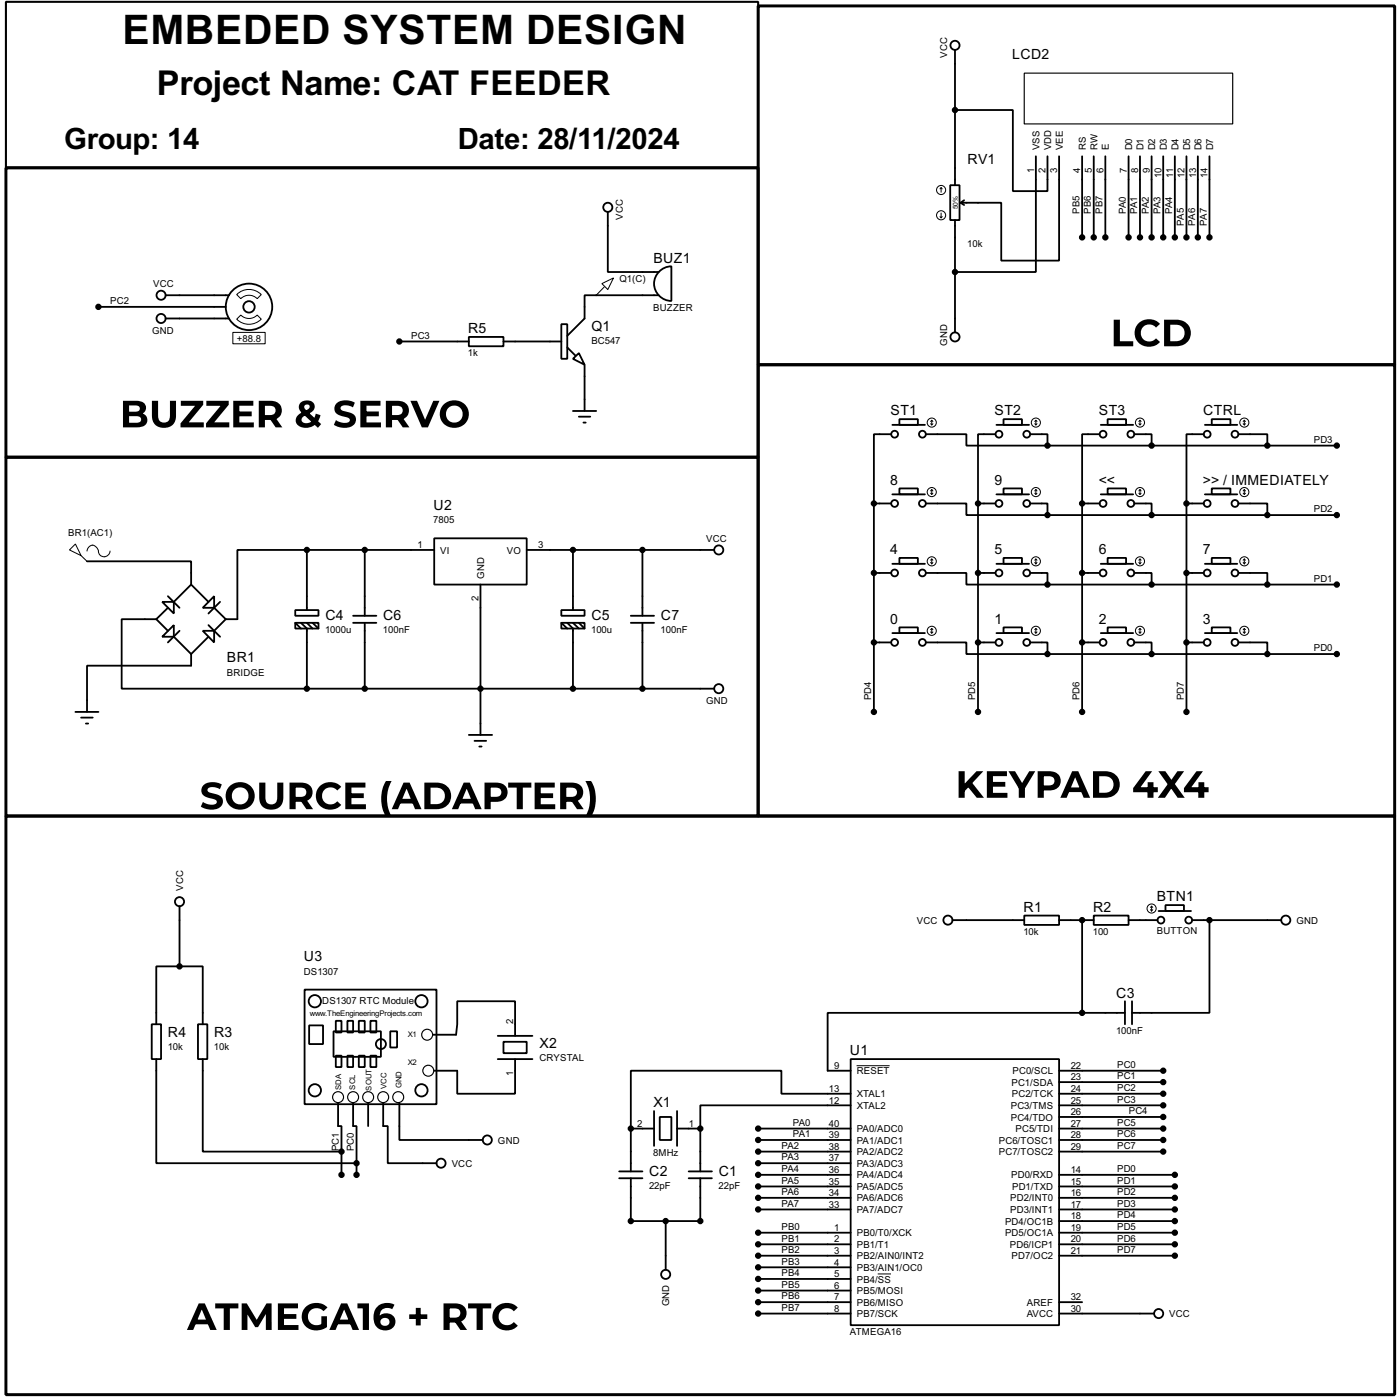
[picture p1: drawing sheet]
<svg xmlns="http://www.w3.org/2000/svg" width="307mm" height="307mm" viewBox="0 0 307 307" stroke-linecap="round" stroke-linejoin="round" font-family="sans-serif">
<g fill="none" stroke="#000" stroke-width=".4">
<path d="M209.6 11v29.7M209.6 24.2h12.7v17.8h7.6v-7.7M227.4 34.3v25.4h-17.8M232.5 34.3v22.9h-12.7v-12.7h-8.9M237.5 34.3v17.8M240.1 34.3v17.8M242.6 34.3v17.8M247.7 34.3v17.8M250.2 34.3v17.8M252.8 34.3v17.8M255.3 34.3v17.8M257.9 34.3v17.8"/>
<path d="M260.4 34.3v17.8M262.9 34.3v17.8M265.5 34.3v17.8M133.4 46.5v13.2h11.2M144.7 59.6a3.8 3.8 0 0 1 2.7-1.1v7.6a3.8 3.8 0 0 1-3.5-2.4 3.8 3.8 0 0 1 .8-4.1zM208.6 40.7h2v7.6h-2zM209.6 48.3v24.7M210.9 44.5l.7 .5M211.6 44l-.7 .5M21.6 67.4h28M36.4 64.8h13.9M36.4 69.9h13.9"/>
<path d="M87.7 75h15.2M102.9 74h7.6v2h-7.6zM110.5 75h12.7M123.2 71.2h1.3v7.6h-1.3zM124.5 76.3l1.8 1.7M125.8 78.8l1.3-1.3 1.2 2.6zM144.6 64.8h-16.3v5.1l-3.8 3.8M125.8 90.2h5.1M127.1 91.5h2.5M128.1 92.8h.5M128.3 80.1v10.1M195.6 95.3h-3.8v15.2"/>
<path d="M195.9 93.3h7.1M197.4 92h4.1v1.3h-4.1zM203.3 95.3h8.8v2.5h17.8M218.5 95.3h-3.8v15.2M218.7 93.3h7.2M220.3 92h4v1.3h-4zM226.1 95.3h3.8v2.5M229.9 97.8h63.5M241.4 95.3h-3.9v15.2M241.6 93.3h7.1M243.1 92h4.1v1.3h-4.1zM249 95.3h3.8v2.5"/>
<path d="M264.2 95.3h-3.8v15.2M264.5 93.3h7.1M266 92h4.1v1.3h-4.1zM271.8 95.3h6.4v2.5M95.3 118.2h20.3v10.1h-20.3zM191.8 110.5h3.8M191.8 110.5v45.8M195.9 108.5h7.1M197.4 107.2h4.1v1.3h-4.1zM203.3 110.5h8.8v2.6h17.8M214.7 110.5h3.8M214.7 110.5v45.8"/>
<path d="M218.7 108.5h7.2M220.3 107.2h4v1.3h-4zM226.1 110.5h3.8v2.6M229.9 113.1h63.5M237.5 110.5v45.8M237.5 110.5h3.9M241.6 108.5h7.1M243.1 107.2h4.1v1.3h-4.1zM249 110.5h3.8v2.6M260.4 110.5v45.8M260.4 110.5h3.8M264.5 108.5h7.1"/>
<path d="M266 107.2h4.1v1.3h-4.1zM271.8 110.5h6.4v2.6M19.1 123.2h22.9v5.1M34.3 135.9h-7.6v15.3h40.7M34.3 135.9l2.6 2.6M35.6 132.1h2.6v2.6zM35.6 139.8l2.6-2.6v2.6zM36.9 130.9l2.5 2.5M36.9 133.4l-2.6 2.5M38.2 139.8l3.8 3.8M39.4 138.5l-2.5 2.5M42 128.3l-3.8 3.8"/>
<path d="M42 128.3l3.8 3.8M44.5 138.5h2.5v2.5zM45.8 137.2l2.5 2.6M45.8 139.8l-3.8 3.8M47 130.9v2.5h-2.5zM47 133.4l2.6 2.5M48.3 132.1l-2.5 2.6M49.6 135.9l-2.6 2.6M64.8 133.9h5.1v1.3h-5.1zM64.8 136.7h5.1v1.3h-5.1zM64.8 136.7l1.3 1.3M66.1 136.7l1.3 1.3v13.2"/>
<path d="M67.4 120.7h-15.3v15.2h-2.5M67.4 120.7v13.2M67.4 120.7h27.9M67.4 136.7l1.2 1.3M68.6 136.7l1.3 1.3M77.5 136.7h5.1M77.5 135.2h5.1M80.1 120.7v14.5M80.1 136.7v14.5M105.5 128.3v33M115.6 120.7h41.2M123.2 133.9h5.1v1.3h-5.1z"/>
<path d="M123.2 136.7h5.1v1.3h-5.1zM123.2 136.7l1.3 1.3M124.5 136.7l1.3 1.3v13.2M125.8 120.7v13.2M125.8 136.7l1.3 1.3M127.1 136.7l1.2 1.3M138.5 136.7h5.1M138.5 135.2h5.1M141 120.7v14.5M141 136.7v14.5M191.8 125.8h3.8M195.9 123.8h7.1"/>
<path d="M195.9 139h7.1M197.4 122.5h4.1v1.3h-4.1zM197.4 137.7h4.1v1.3h-4.1zM203.3 125.8h8.8v2.5h17.8M214.7 125.8h3.8M218.7 123.8h7.2M218.7 139h7.2M220.3 122.5h4v1.3h-4zM220.3 137.7h4v1.3h-4zM226.1 125.8h3.8v2.5M229.9 128.3h63.5M237.5 125.8h3.9"/>
<path d="M241.6 123.8h7.1M241.6 139h7.1M243.1 122.5h4.1v1.3h-4.1zM243.1 137.7h4.1v1.3h-4.1zM249 125.8h3.8v2.5M260.4 125.8h3.8M264.5 123.8h7.1M264.5 139h7.1M266 122.5h4.1v1.3h-4.1zM266 137.7h4.1v1.3h-4.1zM271.8 125.8h6.4v2.5M16.6 156.3h5"/>
<path d="M17.8 157.5h2.6M18.9 158.8h.5M42 143.6v2.5h-22.9v10.2M67.4 151.2h89.4M191.8 141h3.8M203.3 141h8.8v2.6h17.8M214.7 141h3.8M226.1 141h3.8v2.6M229.9 143.6h63.5M237.5 141h3.9M249 141h3.8v2.6M260.4 141h3.8"/>
<path d="M271.8 141h6.4v2.6M102.9 161.3h5.1M104.2 162.6h2.5M105.2 163.9h.5M39.4 198.9v13.2M254.3 200h7.1M255.8 198.7h4.1v1.3h-4.1zM39.4 212.1h-5.1v12.7M39.4 212.1h5.1v12.7M66.9 217.2h28.9v25.2h-28.9zM209.1 202h15.7M224.8 201h7.7v2h-7.7z"/>
<path d="M232.5 202h7.6M237.5 202v20.3M240.1 201h7.6v2h-7.6zM246.9 219.8v5M247.7 202h6.4M248.5 219.8v5M261.7 202h19.5M265.5 202v20.3h-17M33.3 224.8h2.1v7.7h-2.1zM34.3 232.5v22.8h44M43.5 224.8h2v7.7h-2zM44.5 232.5v20.3h30.5"/>
<path d="M67.9 225.1h3v4.1h-3zM73.2 226.4h10.4v5.6h-10.4zM73.7 231.7h1.3v2.5h-1.3zM73.7 224.1h1.3v2.5h-1.3zM76.3 231.7h1.2v2.5h-1.2zM76.3 224.1h1.2v2.5h-1.2zM78.8 231.7h1.3v2.5h-1.3zM78.8 224.1h1.3v2.5h-1.3zM81.3 231.7h1.3v2.5h-1.3zM81.3 224.1h1.3v2.5h-1.3zM85.7 226.4h1.5v3.5h-1.5zM95.1 227.1h5l.3-2.3v-5h12.7v7.6"/>
<path d="M109.3 232.5h7.6M109.3 227.4h7.6M110.5 228.7h5.1v2.5h-5.1zM113.1 232.5v7.6h-12.7v-5.1h-5.1M186.7 232.5h45.8v58.4h-45.8zM232.5 235h22.8M232.5 237.5h22.8M237.5 222.3h-55.8v12.7h5M237.5 222.3h9.4M74.2 242.1v5.1h.8v5.6M75 252.8v5.1M77.5 242.1v5.1h.8v8.1"/>
<path d="M78.3 255.3v2.6M80.8 242.1v5.1M84.1 242.1v5.1h1v8.1h10.7M87.7 242.1v8.1h18.3M135.9 258.6h5.1M135.9 257.1h5.1M138.5 247.7h5.1M138.5 247.7v9.4M138.5 258.6v9.4h15.2v-9.4M143.6 243.9v7.6M144.8 245.2h2.6v5h-2.6zM148.6 247.7h5.1"/>
<path d="M148.6 243.9v7.6M151.2 258.6h5.1M151.2 257.1h5.1M153.7 247.7v9.4M166.4 247.7h20.3M166.4 250.2h20.3M166.4 252.8h20.3M166.4 255.3h20.3M166.4 257.9h20.3M186.7 240.1h-15.2v-5.1h-33v12.7M186.7 242.6h-33v5.1M232.5 240.1h22.8"/>
<path d="M232.5 242.6h22.8M232.5 245.2h22.8M232.5 247.7h22.8M232.5 250.2h22.8M232.5 252.8h22.8M232.5 257.9h25.4M146.1 268v10.7M166.4 270.6h20.3M166.4 273.1h20.3M166.4 278.2h20.3M166.4 260.4h20.3M166.4 262.9h20.3"/>
<path d="M166.4 265.5h20.3M166.4 275.6h20.3M232.5 270.6h25.4M232.5 273.1h25.4M232.5 260.4h25.4M232.5 262.9h25.4M232.5 265.5h25.4M232.5 268h25.4M232.5 275.6h25.4M166.4 280.7h20.3M166.4 283.3h20.3M166.4 285.8h20.3"/>
<path d="M166.4 288.3h20.3M232.5 285.8h5M232.5 288.3h20.8"/>
<circle cx="209.6" cy="10" r="1"/>
<circle cx="133.4" cy="45.5" r="1"/>
<circle cx="35.3" cy="69.9" r="1"/>
<circle cx="35.3" cy="64.8" r="1"/>
<circle cx="54.6" cy="67.4" r="5.1"/>
<circle cx="54.6" cy="67.4" r="1.25"/>
<circle cx="209.6" cy="74" r="1"/>
<circle cx="196.3" cy="95.3" r=".75"/>
<circle cx="202.4" cy="95.3" r=".75"/>
<circle cx="219.2" cy="95.3" r=".75"/>
<circle cx="225.3" cy="95.3" r=".75"/>
<circle cx="242.1" cy="95.3" r=".75"/>
<circle cx="248.2" cy="95.3" r=".75"/>
<circle cx="264.9" cy="95.3" r=".75"/>
<circle cx="271" cy="95.3" r=".75"/>
<circle cx="196.3" cy="110.5" r=".75"/>
<circle cx="202.4" cy="110.5" r=".75"/>
<circle cx="219.2" cy="110.5" r=".75"/>
<circle cx="225.3" cy="110.5" r=".75"/>
<circle cx="242.1" cy="110.5" r=".75"/>
<circle cx="248.2" cy="110.5" r=".75"/>
<circle cx="264.9" cy="110.5" r=".75"/>
<circle cx="271" cy="110.5" r=".75"/>
<circle cx="157.7" cy="120.7" r="1"/>
<circle cx="196.3" cy="125.8" r=".75"/>
<circle cx="202.4" cy="125.8" r=".75"/>
<circle cx="219.2" cy="125.8" r=".75"/>
<circle cx="225.3" cy="125.8" r=".75"/>
<circle cx="242.1" cy="125.8" r=".75"/>
<circle cx="248.2" cy="125.8" r=".75"/>
<circle cx="264.9" cy="125.8" r=".75"/>
<circle cx="271" cy="125.8" r=".75"/>
<circle cx="157.7" cy="151.2" r="1"/>
<circle cx="196.3" cy="141" r=".75"/>
<circle cx="202.4" cy="141" r=".75"/>
<circle cx="219.2" cy="141" r=".75"/>
<circle cx="225.3" cy="141" r=".75"/>
<circle cx="242.1" cy="141" r=".75"/>
<circle cx="248.2" cy="141" r=".75"/>
<circle cx="264.9" cy="141" r=".75"/>
<circle cx="271" cy="141" r=".75"/>
<circle cx="39.4" cy="197.9" r="1"/>
<circle cx="69.1" cy="219.8" r="1.35"/>
<circle cx="92.5" cy="219.8" r="1.35"/>
<circle cx="208" cy="202" r="1"/>
<circle cx="254.8" cy="202" r=".75"/>
<circle cx="260.9" cy="202" r=".75"/>
<circle cx="282.2" cy="202" r="1"/>
<circle cx="69.1" cy="239.3" r="1.35"/>
<circle cx="83.6" cy="229.2" r="1.1"/>
<circle cx="92.5" cy="239.3" r="1.35"/>
<circle cx="96.8" cy="255.3" r="1"/>
<circle cx="106.9" cy="250.2" r="1"/>
<circle cx="146.1" cy="279.7" r="1"/>
<circle cx="254.3" cy="288.3" r="1"/>
</g>
<circle cx="237.5" cy="202" r=".2" fill="#000"/>
<g fill="none" stroke="#000" stroke-width=".22">
<path d="M206.3 47.6l.3 .2M206.6 41.2l-.3 .3M206.6 41.2l.2 .3M206.6 41.2v1M206.6 46.8v1M206.8 47.6l-.2 .2M51.1 73h7.1v2.5h-7.1zM52 64.7a3.8 3.8 0 0 1 5.4 0l-.9 .9a2.54 2.54 0 0 0-3.6 0zM52.9 69.2a2.54 2.54 0 0 0 3.6 0l.9 .9a3.8 3.8 0 0 1-5.4 0zM132.1 62.3l2.6-1.3-1.3 2.6zM132.6 63l-1.7 1.8M204.3 93l.2 .3"/>
<path d="M204.5 92.3v1M204.5 92.3l-.2 .2M204.5 92.3l.3 .2M204.8 93l-.3 .3M227.1 93l.3 .3M227.4 92.3v1M227.4 92.3l-.3 .2M227.4 92.3l.2 .2M227.6 93l-.2 .3M250 93l.2 .3M250.2 92.3v1M250.2 92.3l-.2 .2"/>
<path d="M250.2 92.3l.3 .2M250.5 93l-.3 .3M272.9 93l.2 .3M273.1 92.3v1M273.1 92.3l-.2 .2M273.1 92.3l.3 .2M273.4 93l-.3 .3M204.3 108.3l.2 .2M204.5 107.5v1M204.5 107.5l-.2 .3M204.5 107.5l.3 .3M204.8 108.3l-.3 .2"/>
<path d="M227.1 108.3l.3 .2M227.4 107.5v1M227.4 107.5l-.3 .3M227.4 107.5l.2 .3M227.6 108.3l-.2 .2M250 108.3l.2 .2M250.2 107.5v1M250.2 107.5l-.2 .3M250.2 107.5l.3 .3M250.5 108.3l-.3 .2M272.9 108.3l.2 .2M273.1 107.5v1"/>
<path d="M273.1 107.5l-.2 .3M273.1 107.5l.3 .3M273.4 108.3l-.3 .2M15.3 120.7l1.3-1.3 1.2 2.6zM17.8 122l1.3 1.2M19.1 121a1.23 1.23 0 0 1 1.1-1.3 1.23 1.23 0 0 1 1.3 .9 1.33 1.33 0 0 0 1.2 1.6 1.33 1.33 0 0 0 1.5-1.2M204.3 123.5l.2 .3M204.3 138.7l.2 .3M204.5 122.7v1.1M204.5 138v1M204.5 122.7l-.2 .3M204.5 122.7l.3 .3"/>
<path d="M204.5 138l-.2 .2M204.5 138l.3 .2M204.8 138.7l-.3 .3M204.8 123.5l-.3 .3M227.1 123.5l.3 .3M227.1 138.7l.3 .3M227.4 122.7v1.1M227.4 138v1M227.4 122.7l-.3 .3M227.4 122.7l.2 .3M227.4 138l-.3 .2M227.4 138l.2 .2"/>
<path d="M227.6 123.5l-.2 .3M227.6 138.7l-.2 .3M250 123.5l.2 .3M250 138.7l.2 .3M250.2 122.7v1.1M250.2 138v1M250.2 122.7l-.2 .3M250.2 122.7l.3 .3M250.2 138l-.2 .2M250.2 138l.3 .2M250.5 123.5l-.3 .3M250.5 138.7l-.3 .3"/>
<path d="M272.9 123.5l.2 .3M272.9 138.7l.2 .3M273.1 122.7v1.1M273.1 138v1M273.1 122.7l-.2 .3M273.1 122.7l.3 .3M273.1 138l-.2 .2M273.1 138l.3 .2M273.4 123.5l-.3 .3M273.4 138.7l-.3 .3M252.5 199.7l.3 .3M252.8 198.9v1.1"/>
<path d="M252.8 198.9l.2 .3M252.8 198.9l-.3 .3M253 199.7l-.2 .3M188 233.9h7.3M192.7 279.6h2.9"/>
<circle cx="206.5" cy="41.7" r="1"/>
<circle cx="206.5" cy="47.3" r="1"/>
<circle cx="204.5" cy="92.8" r="1"/>
<circle cx="227.3" cy="92.8" r="1"/>
<circle cx="250.2" cy="92.8" r="1"/>
<circle cx="273.1" cy="92.8" r="1"/>
<circle cx="204.5" cy="108" r="1"/>
<circle cx="227.3" cy="108" r="1"/>
<circle cx="250.2" cy="108" r="1"/>
<circle cx="273.1" cy="108" r="1"/>
<circle cx="204.5" cy="123.2" r="1"/>
<circle cx="204.5" cy="138.5" r="1"/>
<circle cx="227.3" cy="123.2" r="1"/>
<circle cx="227.3" cy="138.5" r="1"/>
<circle cx="250.2" cy="138.5" r="1"/>
<circle cx="250.2" cy="123.2" r="1"/>
<circle cx="273.1" cy="138.5" r="1"/>
<circle cx="273.1" cy="123.2" r="1"/>
<circle cx="252.7" cy="199.4" r="1"/>
</g>
<g fill="#000" stroke="#000" stroke-width=".4">
<circle cx="209.6" cy="24.2" r=".5"/>
<circle cx="209.6" cy="59.7" r=".5"/>
<circle cx="237.5" cy="52.1" r=".5"/>
<circle cx="240" cy="52.1" r=".5"/>
<circle cx="242.6" cy="52.1" r=".5"/>
<circle cx="247.7" cy="52.1" r=".5"/>
<circle cx="250.2" cy="52.1" r=".5"/>
<circle cx="252.7" cy="52.1" r=".5"/>
<circle cx="255.3" cy="52.1" r=".5"/>
<circle cx="257.8" cy="52.1" r=".5"/>
<circle cx="260.4" cy="52.1" r=".5"/>
<circle cx="262.9" cy="52.1" r=".5"/>
<circle cx="265.4" cy="52.1" r=".5"/>
<circle cx="21.6" cy="67.4" r=".5"/>
<circle cx="87.6" cy="75" r=".5"/>
<circle cx="229.9" cy="97.8" r=".5"/>
<circle cx="252.7" cy="97.8" r=".5"/>
<circle cx="278.1" cy="97.8" r=".5"/>
<circle cx="293.4" cy="97.8" r=".5"/>
<circle cx="191.8" cy="110.5" r=".5"/>
<circle cx="214.6" cy="110.5" r=".5"/>
<circle cx="229.9" cy="113.1" r=".5"/>
<circle cx="237.5" cy="110.5" r=".5"/>
<circle cx="252.7" cy="113.1" r=".5"/>
<circle cx="260.4" cy="110.5" r=".5"/>
<circle cx="278.1" cy="113.1" r=".5"/>
<circle cx="293.4" cy="113.1" r=".5"/>
<circle cx="67.3" cy="120.7" r=".5"/>
<circle cx="80" cy="120.7" r=".5"/>
<circle cx="125.7" cy="120.7" r=".5"/>
<circle cx="141" cy="120.7" r=".5"/>
<circle cx="191.8" cy="125.8" r=".5"/>
<circle cx="214.6" cy="125.8" r=".5"/>
<circle cx="229.9" cy="128.3" r=".5"/>
<circle cx="237.5" cy="125.8" r=".5"/>
<circle cx="252.7" cy="128.3" r=".5"/>
<circle cx="260.4" cy="125.8" r=".5"/>
<circle cx="278.1" cy="128.3" r=".5"/>
<circle cx="293.4" cy="128.3" r=".5"/>
<circle cx="67.3" cy="151.2" r=".5"/>
<circle cx="80" cy="151.2" r=".5"/>
<circle cx="105.4" cy="151.2" r=".5"/>
<circle cx="125.7" cy="151.2" r=".5"/>
<circle cx="141" cy="151.2" r=".5"/>
<circle cx="191.8" cy="156.3" r=".5"/>
<circle cx="191.8" cy="141" r=".5"/>
<circle cx="214.6" cy="141" r=".5"/>
<circle cx="214.6" cy="156.3" r=".5"/>
<circle cx="229.9" cy="143.6" r=".5"/>
<circle cx="237.5" cy="141" r=".5"/>
<circle cx="237.5" cy="156.3" r=".5"/>
<circle cx="252.7" cy="143.6" r=".5"/>
<circle cx="260.4" cy="141" r=".5"/>
<circle cx="260.4" cy="156.3" r=".5"/>
<circle cx="278.1" cy="143.6" r=".5"/>
<circle cx="293.4" cy="143.6" r=".5"/>
<circle cx="39.4" cy="212.1" r=".5"/>
<circle cx="237.5" cy="202" r=".5"/>
<circle cx="265.4" cy="202" r=".5"/>
<circle cx="237.5" cy="222.3" r=".5"/>
<circle cx="255.3" cy="237.5" r=".5"/>
<circle cx="255.3" cy="235" r=".5"/>
<circle cx="74.9" cy="257.9" r=".5"/>
<circle cx="74.9" cy="252.8" r=".5"/>
<circle cx="78.2" cy="255.3" r=".5"/>
<circle cx="78.2" cy="257.9" r=".5"/>
<circle cx="138.4" cy="247.7" r=".5"/>
<circle cx="153.7" cy="247.7" r=".5"/>
<circle cx="166.4" cy="252.8" r=".5"/>
<circle cx="166.4" cy="247.7" r=".5"/>
<circle cx="166.4" cy="250.2" r=".5"/>
<circle cx="166.4" cy="257.9" r=".5"/>
<circle cx="166.4" cy="255.3" r=".5"/>
<circle cx="255.3" cy="240.1" r=".5"/>
<circle cx="255.3" cy="242.6" r=".5"/>
<circle cx="255.3" cy="247.7" r=".5"/>
<circle cx="255.3" cy="252.8" r=".5"/>
<circle cx="255.3" cy="245.2" r=".5"/>
<circle cx="255.3" cy="250.2" r=".5"/>
<circle cx="257.8" cy="257.9" r=".5"/>
<circle cx="138.4" cy="268" r=".5"/>
<circle cx="146.1" cy="268" r=".5"/>
<circle cx="153.7" cy="268" r=".5"/>
<circle cx="166.4" cy="278.2" r=".5"/>
<circle cx="166.4" cy="265.5" r=".5"/>
<circle cx="166.4" cy="260.4" r=".5"/>
<circle cx="166.4" cy="262.9" r=".5"/>
<circle cx="166.4" cy="273.1" r=".5"/>
<circle cx="166.4" cy="270.6" r=".5"/>
<circle cx="166.4" cy="275.6" r=".5"/>
<circle cx="257.8" cy="260.4" r=".5"/>
<circle cx="257.8" cy="265.5" r=".5"/>
<circle cx="257.8" cy="273.1" r=".5"/>
<circle cx="257.8" cy="275.6" r=".5"/>
<circle cx="257.8" cy="270.6" r=".5"/>
<circle cx="257.8" cy="268" r=".5"/>
<circle cx="257.8" cy="262.9" r=".5"/>
<circle cx="166.4" cy="280.7" r=".5"/>
<circle cx="166.4" cy="285.8" r=".5"/>
<circle cx="166.4" cy="283.3" r=".5"/>
<circle cx="166.4" cy="288.3" r=".5"/>
</g>
<g fill="none" stroke="#000" stroke-width=".25">
<path d="M224.8 16.1h45.8v11.1h-45.8z"/>
<circle cx="93.7" cy="227.1" r="1.2"/>
<circle cx="94" cy="235" r="1.2"/>
<circle cx="74.2" cy="240.8" r="1.2"/>
<circle cx="77.5" cy="240.8" r="1.2"/>
<circle cx="80.8" cy="240.8" r="1.2"/>
<circle cx="84.1" cy="240.8" r="1.2"/>
<circle cx="87.4" cy="240.8" r="1.2"/>
</g>
<path d="M166.4 1.3h139.7v78.8h-139.7zM1.3 36.9h165.1v63.5h-165.1zM166.4 80.1h139.7v99h-139.7zM1.3 100.4h165.1v78.7h-165.1zM1.3 179.1h304.8v127h-304.8z" fill="none" stroke="#000" stroke-width=".65"/>
<path d="M1.3 .4h165.1v36.4h-165.1z" fill="none" stroke="#000" stroke-width=".45"/>
<g font-size="11.5">
<text x="243.8" y="76">LCD</text>
<text x="26.3" y="93.8">BUZZER &amp; SERVO</text>
<text x="43.9" y="177.6">SOURCE (ADAPTER)</text>
<text x="209.7" y="175.1">KEYPAD 4X4</text>
<text x="41.1" y="291.9">ATMEGA16 + RTC</text>
</g>
<text font-size="10" x="26.9" y="9.5">EMBEDED SYSTEM DESIGN</text>
<text font-size="8.4" x="34.4" y="20.8">Project Name: CAT FEEDER</text>
<g font-size="7.2">
<text x="14.1" y="32.6">Group: 14</text>
<text x="100.5" y="32.6">Date: 28/11/2024</text>
</g>
<g font-size="3.5">
<text x="222.2" y="12.9">LCD2</text>
<text x="212.4" y="36">RV1</text>
<text x="143.4" y="57.7">BUZ1</text>
<text x="102.8" y="73.2">R5</text>
<text x="129.8" y="72.6">Q1</text>
<text x="195.5" y="91.1">ST1</text>
<text x="218.3" y="91.1">ST2</text>
<text x="241.2" y="91.1">ST3</text>
<text x="264.1" y="91.1">CTRL</text>
<text x="195.4" y="106.4">8</text>
<text x="218.3" y="106.4">9</text>
<text x="241.2" y="106.4">&lt;&lt;</text>
<text x="264" y="106.4">&gt;&gt; / IMMEDIATELY</text>
<text x="95.2" y="112">U2</text>
<text x="195.4" y="121.7">4</text>
<text x="218.3" y="121.7">5</text>
<text x="241.2" y="121.7">6</text>
<text x="264" y="121.7">7</text>
<text x="71.4" y="136.1">C4</text>
<text x="84.1" y="136.1">C6</text>
<text x="129.8" y="136.1">C5</text>
<text x="145.1" y="136.1">C7</text>
<text x="195.4" y="136.9">0</text>
<text x="218.3" y="136.9">1</text>
<text x="241.2" y="136.9">2</text>
<text x="264" y="136.9">3</text>
<text x="49.8" y="145.3">BR1</text>
<text x="253.9" y="197.9">BTN1</text>
<text x="224.7" y="200.2">R1</text>
<text x="239.9" y="200.2">R2</text>
<text x="66.7" y="211">U3</text>
<text x="245" y="219">C3</text>
<text x="36.9" y="227.5">R4</text>
<text x="47" y="227.5">R3</text>
<text x="118.4" y="230.1">X2</text>
<text x="186.6" y="231.7">U1</text>
<text x="143.4" y="243.1">X1</text>
<text x="142.5" y="258">C2</text>
<text x="157.8" y="258">C1</text>
</g>
<g font-size="2.4">
<text x="207.8" y="12.7" transform="rotate(-90 207.8 12.7)">VCC</text>
<text x="228.2" y="33" transform="rotate(-90 228.2 33)">VSS</text>
<text x="230.7" y="33" transform="rotate(-90 230.7 33)">VDD</text>
<text x="233.3" y="33" transform="rotate(-90 233.3 33)">VEE</text>
<text x="238.3" y="33" transform="rotate(-90 238.3 33)">RS</text>
<text x="240.9" y="33" transform="rotate(-90 240.9 33)">RW</text>
<text x="243.4" y="33" transform="rotate(-90 243.4 33)">E</text>
<text x="248.5" y="33" transform="rotate(-90 248.5 33)">D0</text>
<text x="251" y="33" transform="rotate(-90 251 33)">D1</text>
<text x="253.6" y="33" transform="rotate(-90 253.6 33)">D2</text>
<text x="256.1" y="33" transform="rotate(-90 256.1 33)">D3</text>
<text x="258.7" y="33" transform="rotate(-90 258.7 33)">D4</text>
<text x="261.2" y="33" transform="rotate(-90 261.2 33)">D5</text>
<text x="263.7" y="33" transform="rotate(-90 263.7 33)">D6</text>
<text x="266.3" y="33" transform="rotate(-90 266.3 33)">D7</text>
<text x="227" y="38" transform="rotate(-90 227 38)">1</text>
<text x="229.5" y="38" transform="rotate(-90 229.5 38)">2</text>
<text x="232.1" y="38" transform="rotate(-90 232.1 38)">3</text>
<text x="237.1" y="38" transform="rotate(-90 237.1 38)">4</text>
<text x="239.7" y="38" transform="rotate(-90 239.7 38)">5</text>
<text x="242.2" y="38" transform="rotate(-90 242.2 38)">6</text>
<text x="247.3" y="38" transform="rotate(-90 247.3 38)">7</text>
<text x="249.8" y="38" transform="rotate(-90 249.8 38)">8</text>
<text x="252.4" y="38" transform="rotate(-90 252.4 38)">9</text>
<text x="254.9" y="39.2" transform="rotate(-90 254.9 39.2)">10</text>
<text x="257.5" y="39" transform="rotate(-90 257.5 39)">11</text>
<text x="260" y="39.2" transform="rotate(-90 260 39.2)">12</text>
<text x="262.5" y="39.2" transform="rotate(-90 262.5 39.2)">13</text>
<text x="265.1" y="39.2" transform="rotate(-90 265.1 39.2)">14</text>
<text x="236.9" y="47" transform="rotate(-90 236.9 47)">PB5</text>
<text x="239.5" y="47" transform="rotate(-90 239.5 47)">PB6</text>
<text x="242" y="47" transform="rotate(-90 242 47)">PB7</text>
<text x="247.1" y="47" transform="rotate(-90 247.1 47)">PA0</text>
<text x="249.6" y="47" transform="rotate(-90 249.6 47)">PA1</text>
<text x="252.2" y="47" transform="rotate(-90 252.2 47)">PA2</text>
<text x="254.7" y="47" transform="rotate(-90 254.7 47)">PA3</text>
<text x="257.2" y="47" transform="rotate(-90 257.2 47)">PA4</text>
<text x="136.7" y="48.3" transform="rotate(-90 136.7 48.3)">VCC</text>
<text x="259.8" y="49.5" transform="rotate(-90 259.8 49.5)">PA5</text>
<text x="262.3" y="49.5" transform="rotate(-90 262.3 49.5)">PA6</text>
<text x="264.9" y="49.5" transform="rotate(-90 264.9 49.5)">PA7</text>
<text x="212.3" y="54.3">10k</text>
<text x="33.6" y="63.1">VCC</text>
<text x="135.9" y="61.8">Q1(C)</text>
<text x="24.2" y="66.7">PC2</text>
<text x="143.4" y="68.3">BUZZER</text>
<text x="33.4" y="73.2">GND</text>
<text x="52" y="75">+88.8</text>
<text x="90.2" y="74.4">PC3</text>
<text x="129.8" y="75.5">BC547</text>
<text x="207.9" y="75.9" transform="rotate(-90 207.9 75.9)">GND</text>
<text x="102.7" y="78.2">1k</text>
<text x="288.3" y="97.2">PD3</text>
<text x="288.3" y="112.5">PD2</text>
<text x="15" y="117.7">BR1(AC1)</text>
<text x="95.1" y="114.9">7805</text>
<text x="155" y="119">VCC</text>
<text x="91.6" y="120.3">1</text>
<text x="96.6" y="121.5">VI</text>
<text x="111.2" y="121.5">VO</text>
<text x="118.2" y="120.3">3</text>
<text x="105.1" y="132" transform="rotate(-90 105.1 132)">2</text>
<text x="106.3" y="127" transform="rotate(-90 106.3 127)">GND</text>
<text x="288.3" y="127.7">PD1</text>
<text x="71.4" y="139">1000u</text>
<text x="84.1" y="139">100nF</text>
<text x="129.8" y="139">100u</text>
<text x="145" y="139">100nF</text>
<text x="288.3" y="143">PD0</text>
<text x="49.8" y="148.3">BRIDGE</text>
<text x="155" y="154.5">GND</text>
<text x="191.2" y="153.7" transform="rotate(-90 191.2 153.7)">PD4</text>
<text x="214.1" y="153.7" transform="rotate(-90 214.1 153.7)">PD5</text>
<text x="236.9" y="153.7" transform="rotate(-90 236.9 153.7)">PD6</text>
<text x="259.8" y="153.7" transform="rotate(-90 259.8 153.7)">PD7</text>
<text x="40.2" y="195.6" transform="rotate(-90 40.2 195.6)">VCC</text>
<text x="201.2" y="202.8">VCC</text>
<text x="284.5" y="202.8">GND</text>
<text x="224.6" y="205.2">10k</text>
<text x="239.9" y="205.2">100</text>
<text x="253.9" y="205">BUTTON</text>
<text x="66.7" y="213.9">DS1307</text>
<text x="70.7" y="220.3">DS1307 RTC Module</text>
<text x="112.7" y="224.8" transform="rotate(-90 112.7 224.8)">2</text>
<text x="245" y="227">100nF</text>
<text x="36.8" y="230.5">10k</text>
<text x="47" y="230.5">10k</text>
<text x="118.4" y="233">CRYSTAL</text>
<text x="112.7" y="236.2" transform="rotate(-90 112.7 236.2)">1</text>
<text x="181.9" y="239.7">13</text>
<text x="183.1" y="234.6">9</text>
<text x="188" y="235.8">RESET</text>
<text x="222" y="238.3">PC1/SDA</text>
<text x="222.2" y="235.8">PC0/SCL</text>
<text x="235" y="234.6">22</text>
<text x="235" y="237.1">23</text>
<text x="235" y="239.7">24</text>
<text x="245.2" y="234.4">PC0</text>
<text x="245.2" y="236.9">PC1</text>
<text x="245.2" y="239.5">PC2</text>
<text x="181.9" y="242.2">12</text>
<text x="188" y="243.4">XTAL2</text>
<text x="188" y="240.9">XTAL1</text>
<text x="221.8" y="243.4">PC3/TMS</text>
<text x="221.8" y="246">PC4/TDO</text>
<text x="222.1" y="240.9">PC2/TCK</text>
<text x="235" y="242.2">25</text>
<text x="235" y="244.8">26</text>
<text x="245.2" y="242">PC3</text>
<text x="247.7" y="244.6">PC4</text>
<text x="109.3" y="251">GND</text>
<text x="139.9" y="247.3">2</text>
<text x="151.2" y="247.3">1</text>
<text x="174" y="247.1">PA0</text>
<text x="174" y="249.6">PA1</text>
<text x="181.9" y="249.8">39</text>
<text x="181.9" y="247.3">40</text>
<text x="188" y="251">PA1/ADC1</text>
<text x="188" y="248.5">PA0/ADC0</text>
<text x="219.2" y="251">PC6/TOSC1</text>
<text x="222.9" y="248.5">PC5/TDI</text>
<text x="235" y="247.3">27</text>
<text x="235" y="249.8">28</text>
<text x="245.2" y="247.1">PC5</text>
<text x="245.2" y="249.6">PC6</text>
<text x="74.4" y="252.7" transform="rotate(-90 74.4 252.7)">PC1</text>
<text x="77.7" y="252.7" transform="rotate(-90 77.7 252.7)">PC0</text>
<text x="99.1" y="256.1">VCC</text>
<text x="143.4" y="253.7">8MHz</text>
<text x="171.5" y="252.2">PA2</text>
<text x="171.5" y="254.7">PA3</text>
<text x="171.5" y="257.3">PA4</text>
<text x="181.9" y="257.5">36</text>
<text x="181.9" y="254.9">37</text>
<text x="181.9" y="252.4">38</text>
<text x="188" y="256.1">PA3/ADC3</text>
<text x="188" y="253.6">PA2/ADC2</text>
<text x="219.2" y="253.6">PC7/TOSC2</text>
<text x="235" y="257.5">14</text>
<text x="235" y="252.4">29</text>
<text x="245.2" y="257.3">PD0</text>
<text x="245.2" y="252.2">PC7</text>
<text x="142.5" y="260.9">22pF</text>
<text x="157.7" y="260.9">22pF</text>
<text x="171.5" y="259.8">PA5</text>
<text x="171.5" y="262.3">PA6</text>
<text x="181.9" y="262.5">34</text>
<text x="181.9" y="260">35</text>
<text x="188" y="263.7">PA6/ADC6</text>
<text x="188" y="261.2">PA5/ADC5</text>
<text x="188" y="258.7">PA4/ADC4</text>
<text x="221.7" y="263.7">PD2/INT0</text>
<text x="221.9" y="258.7">PD0/RXD</text>
<text x="222.1" y="261.2">PD1/TXD</text>
<text x="235" y="260">15</text>
<text x="235" y="262.5">16</text>
<text x="245.2" y="259.8">PD1</text>
<text x="245.2" y="262.3">PD2</text>
<text x="171.5" y="270">PB0</text>
<text x="171.5" y="264.9">PA7</text>
<text x="181.9" y="265.1">33</text>
<text x="188" y="266.3">PA7/ADC7</text>
<text x="220.6" y="268.8">PD4/OC1B</text>
<text x="221.7" y="266.3">PD3/INT1</text>
<text x="235" y="265.1">17</text>
<text x="235" y="267.6">18</text>
<text x="245.2" y="270">PD5</text>
<text x="245.2" y="264.9">PD3</text>
<text x="245.2" y="267.4">PD4</text>
<text x="171.5" y="272.5">PB1</text>
<text x="171.5" y="275">PB2</text>
<text x="183.1" y="270.2">1</text>
<text x="183.1" y="272.7">2</text>
<text x="183.1" y="275.2">3</text>
<text x="188" y="271.4">PB0/T0/XCK</text>
<text x="188" y="273.9">PB1/T1</text>
<text x="220.6" y="271.4">PD5/OC1A</text>
<text x="221.6" y="273.9">PD6/ICP1</text>
<text x="235" y="270.2">19</text>
<text x="235" y="272.7">20</text>
<text x="235" y="275.2">21</text>
<text x="245.2" y="272.5">PD6</text>
<text x="245.2" y="275">PD7</text>
<text x="171.5" y="277.6">PB3</text>
<text x="171.5" y="280.1">PB4</text>
<text x="183.1" y="277.8">4</text>
<text x="183.1" y="280.3">5</text>
<text x="188" y="276.4">PB2/AIN0/INT2</text>
<text x="188" y="279">PB3/AIN1/OC0</text>
<text x="188" y="281.5">PB4/SS</text>
<text x="222" y="276.4">PD7/OC2</text>
<text x="146.9" y="286.7" transform="rotate(-90 146.9 286.7)">GND</text>
<text x="171.5" y="282.7">PB5</text>
<text x="171.5" y="285.2">PB6</text>
<text x="171.5" y="287.7">PB7</text>
<text x="183.1" y="282.9">6</text>
<text x="183.1" y="285.4">7</text>
<text x="183.1" y="287.9">8</text>
<text x="188" y="284.1">PB5/MOSI</text>
<text x="188" y="286.6">PB6/MISO</text>
<text x="225.4" y="286.6">AREF</text>
<text x="235" y="285.4">32</text>
<text x="235" y="287.9">30</text>
<text x="186.5" y="293.1">ATMEGA16</text>
<text x="188" y="289.1">PB7/SCK</text>
<text x="225.3" y="289.1">AVCC</text>
<text x="256.6" y="289.1">VCC</text>
</g>
<g font-size="1.9">
<text x="68" y="223">www.TheEngineeringProjects.com</text>
<text x="89.5" y="227.6">X1</text>
<text x="89.5" y="233.7">X2</text>
<text x="74.9" y="239.3" transform="rotate(-90 74.9 239.3)">SDA</text>
<text x="78" y="239.2" transform="rotate(-90 78 239.2)">SCL</text>
<text x="81.5" y="239.4" transform="rotate(-90 81.5 239.4)">SOUT</text>
<text x="84.8" y="239" transform="rotate(-90 84.8 239)">VCC</text>
<text x="88.1" y="238.9" transform="rotate(-90 88.1 238.9)">GND</text>
</g>
<text font-size="1.7" x="210.2" y="46" transform="rotate(-90 210.2 46)">50%</text>
</svg>
